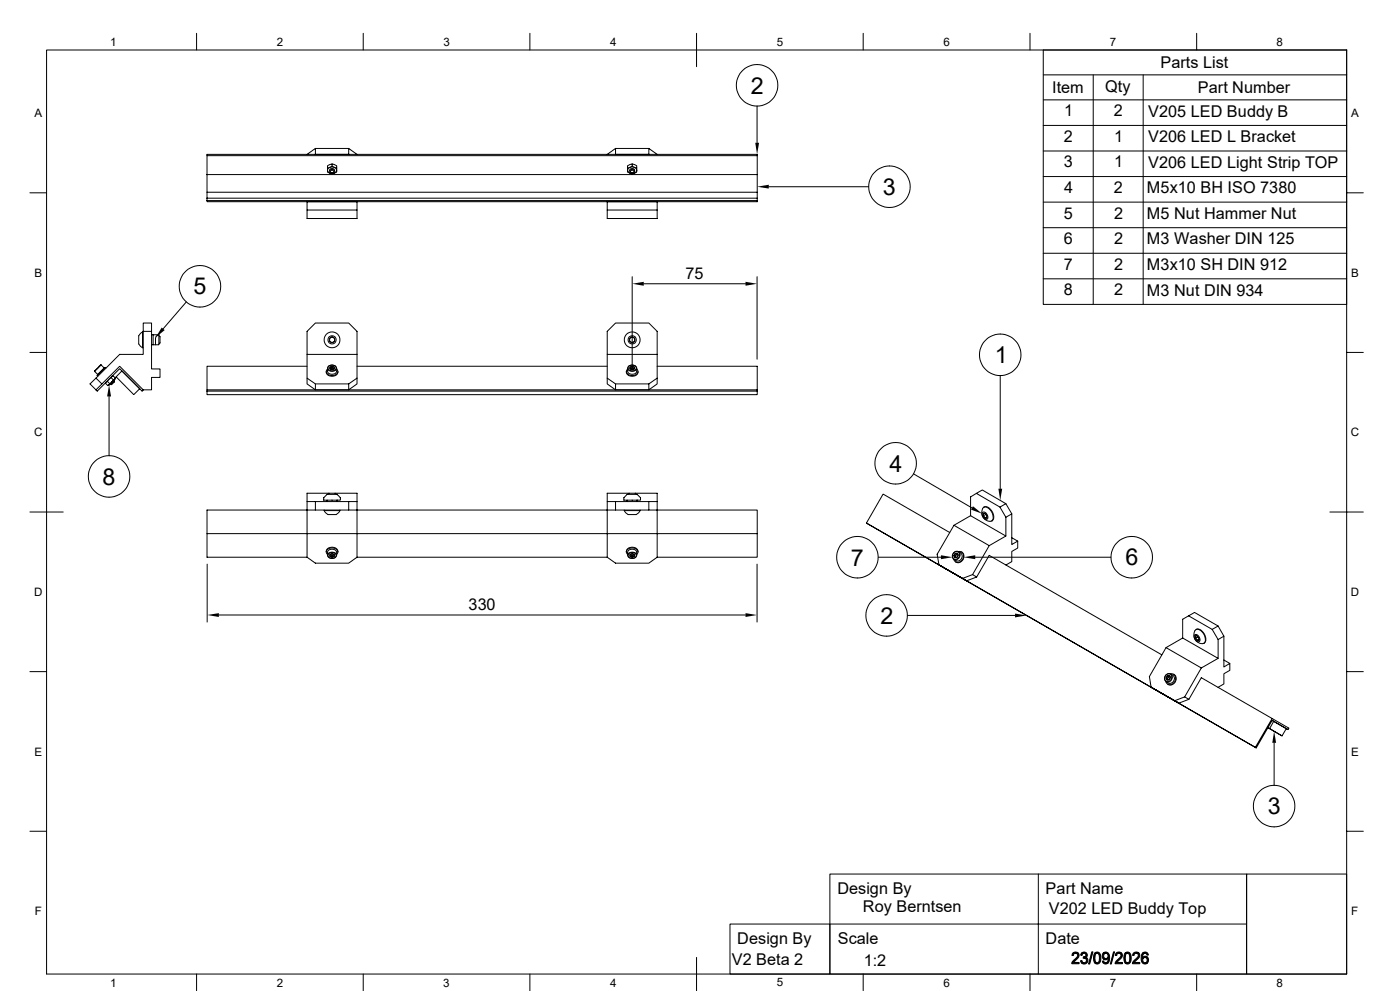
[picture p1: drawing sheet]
<svg xmlns="http://www.w3.org/2000/svg" width="420mm" height="297mm" viewBox="0 0 420 297" stroke-linecap="round" stroke-linejoin="round" font-family="sans-serif">
<g fill="none" stroke="#000" stroke-width=".3">
<path d="M14 15h390v276.9h-390zM59 10v5M109 10v5M159 10v5M209 10v10M259 10v5M309 10v5M359 10v5M404 15h-91v76.2h91M227.1 31.8v11M313 22.4h91M313 29.9h91"/>
<path d="M313 37.6h91M328 22.4v68.8M342.9 22.4v68.8M9 57.8h5M62.1 52.3v7.1M62.1 52.3h165.1v7.1h-165.1M62.1 46.7h165.1v5.6M62.1 57.6h165.1M62.1 59.4v.7M92.1 46.3l2.5-1.8v1.8M94.6 44.5h10l2.5 1.8M98.3 51l.3 .6 .3 .3"/>
<path d="M98.3 51a.61 .61 0 0 0 0 .6 .61 .61 0 0 0 .6 .3M98.3 50.4v.6M98.9 51.3a.74 .74 0 0 1 .7-.8 .74 .74 0 0 1 .8 .8M98.9 50.2l-.6 .2M98.9 50.2a1.19 1.19 0 0 1 1.5-.1 1.19 1.19 0 0 1 .4 1.4 1.57 1.57 0 0 1-1.9 .4M98.9 50.2l-.3 .2-.3 .6M99.1 50.9a.65 .65 0 0 1 .8-.1 .65 .65 0 0 1 .3 .8 .66 .66 0 0 1-.9 .1 .66 .66 0 0 1-.2-.8zM99.2 51.1a.46 .46 0 0 1 .7-.1 .46 .46 0 0 1 .1 .6 .46 .46 0 0 1-.6 .2 .46 .46 0 0 1-.2-.7zM99.6 49.8v-.7l.7 .2 .7 .4v.7M99.6 49.8l1.4 .6M99.6 49.1l-1.3 .6v.7M99.6 49.8l-.7 .4"/>
<path d="M101 50.4v.6a1.2 1.2 0 0 1-1.4 1.1l-.7-.2M104.6 44.5v1.8M182.2 46.3l2.5-1.8v1.8M184.7 44.5h9.9l2.5 1.8M188.3 50.4v.6a1.2 1.2 0 0 0 1.4 1.1l.6-.2M188.9 51.3a.74 .74 0 0 1 .7-.8 .74 .74 0 0 1 .8 .8M189.1 50.9a.65 .65 0 0 1 .9-.1 .65 .65 0 0 1 .2 .8 .66 .66 0 0 1-.8 .1 .66 .66 0 0 1-.3-.8zM189.1 51.3a.48 .48 0 0 1 .7-.3 .48 .48 0 0 1 .2 .6l-.6 .1zM189.7 49.8v-.7l.6 .2 .7 .4v.7M189.7 49.8l.6 .4M189.7 49.1l-1.4 .6v.7M189.7 49.8l-1.4 .6"/>
<path d="M190.3 50.2l.5 .3 .2 .5M190.3 50.2a1.19 1.19 0 0 0-1.4-.1 1.19 1.19 0 0 0-.4 1.4 1.57 1.57 0 0 0 1.8 .4M190.3 50.2l.7 .2M191 51l-.3 .6-.4 .3M191 51a.61 .61 0 0 1-.1 .6 .61 .61 0 0 1-.6 .3M191 50.4v.6M194.6 44.5v1.8M227.2 46.7v-.4h-165.1v6M227.2 59.4v.7h-165.1M230.6 56h30M313 45.3h91M313 52.9h91"/>
<path d="M404 57.8h5M62.1 60.1v.4h165.1v-.4M92.1 60.5h15v5h-15zM92.1 62.9h15M182.2 60.5h14.9v5h-14.9zM182.2 62.9h14.9M313 60.6h91M313 68.2h91M313 75.9h91M42.8 99.5l-1.2 1.1M43 99.3v-2.5h2.5v2.5M43 99.4h-.2v4.8h.2"/>
<path d="M55.9 90.5l-7 8.1M189.7 82.9v26.5M193.1 85h30.5M227.1 82.9v24.8M313 83.6h91M9 105.6h5M27 115.1l8.9-8.9h7.1v-6.9h2.5v11.3h2.5v2.5h-2.5v3.7h-2.5l-.4 .4-6.7-6.7-6.7 6.7zM28.8 116.8l7.1-7 7.1 7M28.8 113.3l1.8 1.8M29.3 112.2h.2M30.4 109.4l-2 1.8 .9 1M30.4 109.4l-2 1.9"/>
<path d="M30.4 109.4l.8 .9M31.2 110.3l-1.9 1.9M31.2 110.3v.1M31.7 114.6v.3M31.8 110.3l-.2-.2-2.3 2.2-.2 .3 .2 .2M32.7 118.8v17.8M32.9 115l-.7-.7-.5 .3v.3l.6 .7M32.9 115l-.6 .6M33 115.1l.3 .2M33.4 113.2l-1.2 1.1M33.9 112.6l-.2 .1M34 113.9l-1.1 1.1"/>
<path d="M34.1 114l.2 .2M34.3 114.2l-1 1.1M34.3 114.2v.3l-1 .8M34.4 113.7l-2.1 1.9M34.4 113.7l-.4 .2M34.6 113.3l-.2 .4M34.6 113.3l-.7-.7-.4 .2-.1 .4 .6 .7M36.6 111.2l5.3 5.3-1.8 1.8-5.3-5.4zM41.6 100.6v.8a2.41 2.41 0 0 0 .8 2.6l.4 .2M45.5 103.3h.4M45.5 100.3h.4M47.7 100.3h-1.8v3h.8v-2"/>
<path d="M47.7 100.3v3h-1M47.7 100.6l.3 .3v1.9l-.3 .3M47.7 100.4l-.9 .4-.1 .5M62.1 117.2v1.1h165.1v-1.1M92.1 109.8h-30v7.4M92.1 106.2h15v7.1l-2.5 1.8h-10M92.1 113.3l2.5 1.8v1.7l-2.5-1.7zM94.6 116.8h10M97.9 111.3a1.84 1.84 0 0 0 1.4 1.5 1.84 1.84 0 0 0 1.9-.7l.1-.6M98.3 110.6a1.24 1.24 0 0 0-.1 1.5 1.24 1.24 0 0 0 1.4 .5 1.24 1.24 0 0 0 1.5-.5 1.24 1.24 0 0 0-.1-1.5M98.3 110.4v.9a1.45 1.45 0 0 0 1.3 .9 1.45 1.45 0 0 0 1.4-.9M98.4 109.9a1.54 1.54 0 0 1 2.6 .5 1.45 1.45 0 0 1-1.4 .9 1.45 1.45 0 0 1-1.3-.9z"/>
<path d="M98.6 109.8a1.28 1.28 0 0 1 1.3-.4 1.28 1.28 0 0 1 .9 1.1 1.25 1.25 0 0 1-1.3 .7 1.25 1.25 0 0 1-1.1-1.1zM99 110.5a.92 .92 0 0 0 1.2 0M99.1 110.6l.3-.2 .7 .2M99.6 109.8a.53 .53 0 0 0-.6 .1 .53 .53 0 0 0 0 .6M99.6 109.8l.6 .2M99.6 109.8v.5l.6 .2M99.6 109.8l-.6 .2v.5l.5 .3 .7-.3M99.6 110.3l-.6 .2M100.2 110v.5M100.3 101.4v.9M100.3 101.4a.84 .84 0 0 0-1.2-.2 .84 .84 0 0 0 0 1.3 .84 .84 0 0 0 1.2-.2M100.4 101.4v.9"/>
<path d="M100.4 101.4l-.8-.4-.7 .4v.9l.4 .2 .3 .2 .8-.4M101 110.4v.9M101.4 111.3v.2M107.1 109.8h75.1M107.1 106.2v-6.9l-2.5-2.5h-10l-2.5 2.5v14M107.1 113.3v1.8l-2.5 1.7v-1.7M182.2 113.3l2.5 1.8v1.7l-2.5-1.7zM182.2 106.2h14.9v7.1l-2.5 1.8h-9.9M184.7 116.8h9.9M187.9 111.3v.2M188.3 110.4v.9M188.3 110.6a1.24 1.24 0 0 0-.1 1.5 1.24 1.24 0 0 0 1.5 .5 1.24 1.24 0 0 0 1.4-.5 1.24 1.24 0 0 0-.1-1.5"/>
<path d="M188.5 109.9a1.54 1.54 0 0 1 2.5 .5 1.45 1.45 0 0 1-1.3 .9 1.45 1.45 0 0 1-1.4-.9zM188.6 109.8a1.28 1.28 0 0 1 1.3-.4 1.28 1.28 0 0 1 .9 1.1 1.25 1.25 0 0 1-1.3 .7 1.25 1.25 0 0 1-1-1.1zM189 110.5a.92 .92 0 0 0 1.3 0M189.7 109.8l.5 .2M189.7 109.8v.5l.2 .1M189.7 109.8l-.7 .2v.5l.5 .3 .7-.3M189.7 110.3l-.7 .2M189.7 109.8a.53 .53 0 0 0-.6 .1 .53 .53 0 0 0-.1 .6M189.7 109.8l.6 .2M189.9 110.4l.3 .2M189.9 110.4l-.8 .2M189.9 110.4l.3 .1"/>
<path d="M190.2 110v.5M190.3 110v.5M190.4 101.4l-.7-.4-.4 .2a.8 .8 0 0 0-.2 1.2 .8 .8 0 0 0 1.3-.1M190.4 101.4v.9M190.4 101.4a.84 .84 0 0 0-1.3-.2 .84 .84 0 0 0 0 1.3 .84 .84 0 0 0 1.3-.2M191 110.4v.9a1.45 1.45 0 0 1-1.3 .9 1.45 1.45 0 0 1-1.4-.9M191.4 111.3a1.84 1.84 0 0 1-1.4 1.5 1.84 1.84 0 0 1-1.9-.7l-.2-.6M197.1 109.8h30.1v7h-165.1M197.1 106.2v-6.9l-2.5-2.5h-9.9l-2.5 2.5v14M197.1 113.3v1.8l-2.5 1.7v-1.7M227.2 116.8v.4h-165.1M300.1 112.6v33.9"/>
<path d="M404 105.6h5M9 153.5h10M92.1 150.3h2.5M97.2 153h4.8M97.2 152.9v.1M97.2 153a2.12 2.12 0 0 0 2.8 1.2 1.58 1.58 0 0 0 2-1.2M98.1 148.2h3l1 .9v.8h-5v-.7zM98.1 149.9v.4M98.7 147.8h1.8M98.7 147.8l-.3 .4M98.7 147.8h-6.6v19.2l2.5 1.8h10l2.5-1.8v-7.1h-45M100.5 147.8l.4 .4"/>
<path d="M100.5 147.8h6.6v12.1h90v7.1l-2.5 1.8h-9.9l-2.5-1.8v-19.2h6.5M101.1 149.9v.4M102 152.9v.1M104.6 150.3v2.6h-10M107.1 150.3h-12.5v2.6h-32.5v14.1h30M182.2 150.3h2.5M187.3 153h4.7M187.3 152.9v.1M187.3 153a2.12 2.12 0 0 0 2.7 1.2 1.61 1.61 0 0 0 2-1.2M188.1 148.2h3l1.1 1v.7h-5v-.7zM188.1 149.9v.4M188.7 147.8h1.9"/>
<path d="M188.7 147.8l-.3 .4M190.6 147.8l.3 .4M190.6 147.8h6.5v12.1h30.1v-7h-32.6M191.1 149.9v.4M192 152.9v.1M194.6 150.3v2.6h-9.9M197.1 150.3h-12.4v2.6h-80.1M227.2 159.9v7.1h-30.1M259.9 156.8l116.7 67.2 5-8.7M274.1 142l17.5 10.2M284.9 159.6l-20-11.5-5 8.7 117 67.4 4.7-8.3 4.8 2.8-.5-.3M286.2 157.4l10.6 6.1-5 8.7-3 1.2-7.1-4.1"/>
<path d="M291.2 154.6l10.6 6.1M292.9 147.9l7.1 4.1 1.8-1M294.7 153.6a1.29 1.29 0 0 1 1.4 .4 1.29 1.29 0 0 1 .2 1.3 .82 .82 0 0 1-.9 .3 .82 .82 0 0 1-.5-.7l-.3-.8zM294.8 152.4a1.28 1.28 0 0 1 2.1 .3 2.65 2.65 0 0 1 .6 3.4 2.55 2.55 0 0 1-2.5-1 2.55 2.55 0 0 1-.2-2.7M295.1 152a2.58 2.58 0 0 1 3 2.6l-.1 1.1-.5 .5M295.5 153.9h-.6l.1 .3a.44 .44 0 0 0-.1 .5 .44 .44 0 0 0 .4 .2l.2 .4 .5-.1 .1-.3M295.5 153.9a.79 .79 0 0 1 .5 .6 .79 .79 0 0 1-.3 .8l-.2-.1M295.5 153.9a.44 .44 0 0 0-.6 .1 .44 .44 0 0 0 .1 .6l.5 .6M295.7 154.1l.3 .5M295.7 154.2l-.8 .4M296.1 154.9l-.6 .4M300 152l1.8 3"/>
<path d="M303.5 154l-1.7-3-7.1-4.1-3.5 2v5.7l-5 2.8-5.1 8.7 .6 3.2 8.3 4.8M398.9 153.5h10.1M62.1 169.1v17.3M98.3 166.2a1.24 1.24 0 0 1-.1-1.5 1.24 1.24 0 0 1 1.4-.5 1.24 1.24 0 0 1 1.5 .5 1.24 1.24 0 0 1-.1 1.5M98.4 165.9a1.54 1.54 0 0 1 2.6 .5 1.45 1.45 0 0 1-1.4 .9 1.45 1.45 0 0 1-1.3-.9zM98.6 166a1.28 1.28 0 0 1 1.3-.4 1.28 1.28 0 0 1 .9 1.1 1.25 1.25 0 0 1-1.3 .7 1.25 1.25 0 0 1-1.1-1.1zM99 166.2a.53 .53 0 0 0 0 .6 .53 .53 0 0 0 .6 .2M99 166.2a.87 .87 0 0 0 1.2 0M99.1 166.2l.3 .2 .7-.2M99.6 166l-.6 .2M99.6 166l.6 .2M99.6 166l-.6 .2v.6l.6 .2 .6-.2"/>
<path d="M99.6 166.5v.5M100.2 166.2v.6M100.2 166.8l-.6 .2M101 165.5a1.45 1.45 0 0 0-1.4-.9 1.45 1.45 0 0 0-1.3 .9v.9M101 165.5v.9M101.3 165.2a1.8 1.8 0 0 0-1.8-1.2 1.8 1.8 0 0 0-1.6 1.4M101.4 165.2v.2M107.1 167h75.1M187.9 165.2v.2M187.9 165.2a1.8 1.8 0 0 1 1.8-1.2 1.8 1.8 0 0 1 1.7 1.4M188.3 165.5v.9M188.3 166.2a1.24 1.24 0 0 1-.1-1.5 1.24 1.24 0 0 1 1.5-.5 1.24 1.24 0 0 1 1.4 .5 1.24 1.24 0 0 1-.1 1.5"/>
<path d="M188.3 165.5a1.45 1.45 0 0 1 1.4-.9 1.45 1.45 0 0 1 1.3 .9v.9M188.5 165.9a1.54 1.54 0 0 1 2.5 .5 1.45 1.45 0 0 1-1.3 .9 1.45 1.45 0 0 1-1.4-.9zM188.6 166a1.28 1.28 0 0 1 1.3-.4 1.28 1.28 0 0 1 .9 1.1 1.25 1.25 0 0 1-1.3 .7 1.25 1.25 0 0 1-1-1.1zM189 166.2a.87 .87 0 0 0 1.2 0M189 166.2a.53 .53 0 0 0 .1 .6 .53 .53 0 0 0 .6 .2M189.1 166.2l.4 .2 .7-.2M189.7 166l.5 .2M189.7 166l-.7 .2v.6l.7 .2 .5-.2M189.7 166.5v.5M189.7 166l-.7 .2M189.7 166l.6 .2M190.2 166.2v.6"/>
<path d="M190.3 166.2v.6M190.3 166.8l-.6 .2M227.1 169.1v17.3M263.5 167h18.8M286.1 165.7a1.15 1.15 0 0 1 1.7-.1 1.15 1.15 0 0 1-.2 1.7 1.15 1.15 0 0 1-1.7 .1 1.15 1.15 0 0 1 .2-1.7zM286.1 165.7a1.03 1.03 0 0 1 1.6 0 1.03 1.03 0 0 1-.2 1.5 1.03 1.03 0 0 1-1.6 .1 1.03 1.03 0 0 1 .2-1.6zM286.2 166.5l.2 .6M286.2 166.5l.4 .3M286.6 165.9l.3 .2M286.6 165.9l-.4 .6M287.1 167l-.7 .1M287.1 165.8l.3 .6-.3 .6"/>
<path d="M287.1 165.8l-.5 .1-.4 .6M287.2 165.8a.79 .79 0 0 1-.1 1.2M287.2 165.8l-.6 .1M287.3 166.1h-.1a.68 .68 0 0 0-.5 1M287.3 166.1h-.1a.62 .62 0 0 0-.4 .9M287.5 165.3a1.52 1.52 0 0 1 1.6 1.1 1.52 1.52 0 0 1-.8 1.8 1.28 1.28 0 0 1-2.2-.6M287.6 165.3l.6 .4M288.2 165.7a1.41 1.41 0 0 1 0 2 1.41 1.41 0 0 1-2 0M288.4 165.4l.2 .1M288.6 165.5a1.74 1.74 0 0 1 .3 2.3 1.74 1.74 0 0 1-2.2 .6M291.8 172.2l1.2 .7-3 1.2-1.2-.7M292.6 167h40.6"/>
<path d="M293 172.9l3.8-6.4 51.7 29.8M296.8 163.5l5-2.8v-5.7l1.7-1v9.2l1.8-1v2.1l-1.8 1v3l-1.7 1M303.5 161.2l1.8 1M65.7 184.3h157.9M272.2 184.4h32.3M349.8 194.1l10.6 6.1-5 8.7-3 1.1-7.1-4M354.8 191.2l10.6 6.1M356.6 184.6l7 4 1.8-1M358.4 190.3a1.29 1.29 0 0 1 1.3 .4 1.29 1.29 0 0 1 .3 1.3 .82 .82 0 0 1-.9 .3 .82 .82 0 0 1-.6-.7l-.3-.8zM358.6 188.8a1.62 1.62 0 0 1 2.3 .9 2.08 2.08 0 0 1 0 3.2 2.56 2.56 0 0 1-2.4-1.3 2.56 2.56 0 0 1 .1-2.8zM358.6 191.3l.5 .6M358.8 188.7a1.67 1.67 0 0 1 2.2 .9 2.24 2.24 0 0 1 .1 3.2"/>
<path d="M359.1 190.6a.79 .79 0 0 1 .6 .6 .79 .79 0 0 1-.4 .8l-.2-.1M359.1 190.6a.44 .44 0 0 0-.6 .1 .44 .44 0 0 0 .1 .6M359.1 190.5a.3 .3 0 0 0-.4 .1 .3 .3 0 0 0 0 .4l-.1 .3 .3 .3a.43 .43 0 0 0 .7 .3l.1-.3M359.3 190.7l.4 .6M359.3 190.9l-.7 .4M359.7 191.6l-.6 .3M363.6 188.6l1.8 3.1M367.2 190.7l-1.8-3.1-7-4-3.6 2v5.6l-5 2.9-5 8.7 .5 3.2 8.4 4.7M367.2 197.8l1.7 1M9 201.3h5M349.8 202.3a1.15 1.15 0 0 1 1.7 0 1.15 1.15 0 0 1-.2 1.7 1.15 1.15 0 0 1-1.8 0 1.15 1.15 0 0 1 .3-1.7zM349.8 202.4a1.03 1.03 0 0 1 1.5-.1 1.03 1.03 0 0 1-.2 1.6 1.03 1.03 0 0 1-1.6 0 1.03 1.03 0 0 1 .3-1.5z"/>
<path d="M349.8 203.2l.3 .6M349.8 203.2l.4 .2M350.2 202.6l-.4 .6M350.2 202.6l.4 .2M350.3 205.1l.2 .1M350.8 202.5a.78 .78 0 0 1 .1 .9 .78 .78 0 0 1-.8 .4M350.8 202.5l-.6 .1M350.8 202.5l.2 .8-.3 .4-.6 .1M350.8 202.5l-.6 .1-.4 .6M350.9 202.8a.62 .62 0 0 0-.5 1M350.9 202.8h.1M350.9 202.8a.72 .72 0 0 0-.5 1"/>
<path d="M350.9 202.7v.1M351.1 202a1.52 1.52 0 0 1 1.6 1.1 1.52 1.52 0 0 1-.8 1.8 1.28 1.28 0 0 1-2.1-.6M351.2 202a1.43 1.43 0 0 1 .9 2.1 1.43 1.43 0 0 1-2.3 .2M352.1 202.1h.1M352.3 202.2a1.76 1.76 0 0 1 .3 2.2 1.76 1.76 0 0 1-2.1 .7M355.4 208.9l1.3 .7-3 1.1-1.3-.7M356.7 209.6l3.7-6.5 26.2 15.1-.2 .5M360.4 200.2l5-2.9v-5.6l1.8-1v9.2l1.7-1.1v2.1l-1.7 1v3.1l-1.8 1M380.9 218.4l3.7 2.2M381.6 215.9l.5 .3M382.1 216.2l3.8 2.2-1.3 2.2-4.2-2.5 .5 .3zM404 201.3h5"/>
<path d="M376.6 224l.3 .2M382.2 222.6v12.8M9 249.1h5M404 249.1h5M219 276.9h30v15h-30zM249 262h125v29.9h-125zM249 276.9h125M311.5 262v29.9M374 262h30v29.9h-30zM59 291.9v5M109 291.9v5M159 291.9v5"/>
<path d="M209 286.9v10M259 291.9v5M309 291.9v5M359 291.9v5"/>
<circle cx="227.1" cy="25.6" r="6.2"/>
<circle cx="266.8" cy="56" r="6.2"/>
<circle cx="60" cy="85.8" r="6.2"/>
<circle cx="99.6" cy="101.9" r="2.38"/>
<circle cx="99.6" cy="101.9" r="1.22"/>
<circle cx="189.6" cy="101.9" r="2.38"/>
<circle cx="189.7" cy="101.9" r="1.22"/>
<circle cx="300" cy="106.3" r="6.2"/>
<circle cx="268.7" cy="138.9" r="6.2"/>
<circle cx="32.7" cy="142.8" r="6.2"/>
<circle cx="257.2" cy="167" r="6.2"/>
<circle cx="339.5" cy="167" r="6.2"/>
<circle cx="266" cy="184.4" r="6.2"/>
<circle cx="382.2" cy="241.6" r="6.2"/>
</g>
<g fill="#000" stroke="#000" stroke-width=".3">
<path d="M321.9 285.6l.1-.1a1.17 1.17 0 0 1 1.5 .2h-1l-.5 .7-.4-.1z" fill-rule="evenodd"/>
<path d="M322.7 285.7h.8a2.04 2.04 0 0 1-1.2 2.5l-.2 .3h1.6v.3h-2.2l.1-.5 1.1-1.1a.78 .78 0 0 0 .6-.7 .78 .78 0 0 0-.6-.8z" fill-rule="evenodd"/>
<path d="M324.4 285.7h.8l-.5 .2-.1 .4h-.4z" fill-rule="evenodd"/>
<path d="M324.1 288l.5-.1 .1 .4 .5 .2-.8 .1z" fill-rule="evenodd"/>
<path d="M325 286.8l.9 .1-.2 .1 .4 .1-1.1 .1z" fill-rule="evenodd"/>
<path d="M324.5 285.6a.93 .93 0 0 1 1.3-.1 .93 .93 0 0 1 .1 1.4l-.8-.1a.56 .56 0 0 0 .7-.5 .56 .56 0 0 0-.6-.6z" fill-rule="evenodd"/>
<path d="M325.2 287.1h.9a1.09 1.09 0 0 1-.1 1.5 1.09 1.09 0 0 1-1.6 0l.8-.1a.7 .7 0 0 0 .7-.6 .7 .7 0 0 0-.7-.8z" fill-rule="evenodd"/>
<path d="M327.5 285.3h.4l-1 3.6h-.3z" fill-rule="evenodd"/>
<path d="M328.3 285.8l.8-.1a1.79 1.79 0 0 0-.6 2.3l.2 .4 .4 .1-.7 .1-.2-.5-.2-1.2z" fill-rule="evenodd"/>
<path d="M328.5 285.6a1.16 1.16 0 0 1 1.4 0 1.16 1.16 0 0 1 .3 1.3l-.1 1.2a.97 .97 0 0 1-.7 .8 .97 .97 0 0 1-1-.3l.7-.1a1.68 1.68 0 0 0 .6-2.2l-.3-.5-1-.1z" fill-rule="evenodd"/>
<path d="M330.8 285.8l1-.1a.79 .79 0 0 0-.7 .8 .79 .79 0 0 0 .7 .8l-1-.1-.1-.4z" fill-rule="evenodd"/>
<path d="M330.7 288h.4l.4 .5 .9 .1a.99 .99 0 0 1-1 .3 .99 .99 0 0 1-.7-.9z" fill-rule="evenodd"/>
<path d="M331 285.6a1.28 1.28 0 0 1 1.5 .1 1.28 1.28 0 0 1 .4 1.4l-.4 1.4h-.8a1.09 1.09 0 0 0 .7-1.3h-.3a.84 .84 0 0 0 .3-.9 .84 .84 0 0 0-.6-.6z" fill-rule="evenodd"/>
<path d="M331 287.4l1.4-.2a.92 .92 0 0 1-1.4 .2z" fill-rule="evenodd"/>
<path d="M334.1 285.3h.2l-.9 3.6h-.3z" fill-rule="evenodd"/>
<path d="M334.9 285.6l.1-.1a1.15 1.15 0 0 1 1.5 .2h-1.1l-.4 .7-.4-.1z" fill-rule="evenodd"/>
<path d="M335.7 285.7h.8a2.04 2.04 0 0 1-1.2 2.5l-.2 .3h1.6v.3h-2.2l.3-.7 .9-.9a.78 .78 0 0 0 .6-.7 .78 .78 0 0 0-.6-.8z" fill-rule="evenodd"/>
<path d="M337.4 285.8l.8-.1a1.79 1.79 0 0 0-.5 2.3l.1 .4 .4 .1-.7 .1-.2-.5-.2-1.2z" fill-rule="evenodd"/>
<path d="M337.6 285.6a1.16 1.16 0 0 1 1.4 0 1.16 1.16 0 0 1 .3 1.3l-.1 1.2a.97 .97 0 0 1-.7 .8 .97 .97 0 0 1-1-.3l.7-.1a1.68 1.68 0 0 0 .6-2.2l-.3-.5-1-.1z" fill-rule="evenodd"/>
<path d="M340.1 285.6l.1-.1a1.17 1.17 0 0 1 1.5 .2h-1l-.5 .7-.4-.1z" fill-rule="evenodd"/>
<path d="M340.9 285.7h.8a2.04 2.04 0 0 1-1.2 2.5l-.2 .3h1.6v.3h-2.2l.2-.5 1-1.1a.78 .78 0 0 0 .6-.7 .78 .78 0 0 0-.6-.8z" fill-rule="evenodd"/>
<path d="M342.7 285.8l.8-.1a1.16 1.16 0 0 0-.8 1.4h.5a.82 .82 0 0 0-.4 .8 .82 .82 0 0 0 .7 .6l.8 .1a1.24 1.24 0 0 1-1.6 0 1.24 1.24 0 0 1-.4-1.5z" fill-rule="evenodd"/>
<path d="M342.8 285.7v-.1a.99 .99 0 0 1 1.1-.2 .99 .99 0 0 1 .6 .8l-.4 .1-.4-.6z" fill-rule="evenodd"/>
<path d="M342.9 286.8l.8-.2 .6 .3-1.6 .2z" fill-rule="evenodd"/>
<path d="M343.5 287l.8-.1 .3 .6-.3 1.1-.8-.1a.8 .8 0 0 0 .6-.7 .8 .8 0 0 0-.6-.8z" fill-rule="evenodd"/>
</g>
<g fill="#000">
<path d="M226.6 42.8h1.1l-.6 3.5zM227.1 56l3.5-.6v1.1zM48.5 98.2l.9 .7-2.7 2.3zM189.7 85l3.4-.5v1.1zM223.6 84.5l3.5 .5-3.5 .6zM32.7 115.4l.6 3.4h-1.2zM291.9 151.7l2.7 2.3-3.3-1.3zM299.5 146.5h1.2l-.6 3.5zM282.3 166.4l3.4 .6-3.4 .6zM289.1 167l3.5-.6v1.2zM62.1 184.3l3.6-.5v1.1zM223.6 183.8l3.5 .5-3.5 .6z"/>
<path d="M304.5 183.9l3.5 .5-3.5 .6zM382.2 219.2l.6 3.4h-1.1z"/>
</g>
<g font-size="7">
<text x="225.3" y="28.1">2</text>
<text x="264.9" y="58.4">3</text>
<text x="58" y="88.3">5</text>
<text x="298.4" y="108.8">1</text>
<text x="266.9" y="141.4">4</text>
<text x="30.8" y="145.3">8</text>
<text x="255.3" y="169.5">7</text>
<text x="337.6" y="169.5">6</text>
<text x="264.2" y="187">2</text>
<text x="380.3" y="244.1">3</text>
</g>
<g font-size="4.9">
<text x="348.1" y="20.4">Parts List</text>
<text x="315.6" y="27.9">Item</text>
<text x="331.6" y="27.4">Qty</text>
<text x="359.4" y="27.9">Part Number</text>
<text x="319.3" y="34.8">1</text>
<text x="334.2" y="34.8">2</text>
<text x="344.4" y="34.9">V205 LED Buddy B</text>
<text x="319.1" y="42.5">2</text>
<text x="334.2" y="42.5">1</text>
<text x="344.4" y="42.6">V206 LED L Bracket</text>
<text x="319.1" y="50.2">3</text>
<text x="334.2" y="50.2">1</text>
<text x="344.4" y="50.3">V206 LED Light Strip TOP</text>
<text x="319.2" y="57.8">4</text>
<text x="334.2" y="57.8">2</text>
<text x="344.1" y="58">M5x10 BH ISO 7380</text>
<text x="319.1" y="65.5">5</text>
<text x="334.2" y="65.5">2</text>
<text x="344.1" y="65.6">M5 Nut Hammer Nut</text>
<text x="319.1" y="73.2">6</text>
<text x="334.2" y="73.2">2</text>
<text x="344.1" y="73.2">M3 Washer DIN 125</text>
<text x="205.7" y="83.6">75</text>
<text x="319.1" y="80.8">7</text>
<text x="334.2" y="80.8">2</text>
<text x="344.1" y="81">M3x10 SH DIN 912</text>
<text x="319.1" y="88.5">8</text>
<text x="334.2" y="88.5">2</text>
<text x="344.1" y="88.6">M3 Nut DIN 934</text>
<text x="140.6" y="182.9">330</text>
<text x="251.2" y="267.8">Design By</text>
<text x="313.7" y="267.8">Part Name</text>
<text x="258.9" y="273.3">Roy Berntsen</text>
<text x="314.6" y="273.9">V202 LED Buddy Top</text>
<text x="221.2" y="282.9">Design By</text>
<text x="251.3" y="282.9">Scale</text>
<text x="313.7" y="282.9">Date</text>
<text x="219.5" y="289.2">V2 Beta 2</text>
<text x="259.1" y="289.6">1:2</text>
</g>
<g font-size="3.5">
<text x="33" y="13.7">1</text>
<text x="83" y="13.7">2</text>
<text x="133" y="13.7">3</text>
<text x="183" y="13.7">4</text>
<text x="233" y="13.7">5</text>
<text x="283" y="13.7">6</text>
<text x="333" y="13.7">7</text>
<text x="383" y="13.7">8</text>
<text x="10.3" y="35.1">A</text>
<text x="405.3" y="35.1">A</text>
<text x="10.3" y="83">B</text>
<text x="405.3" y="83">B</text>
<text x="10.2" y="130.8">C</text>
<text x="405.2" y="130.8">C</text>
<text x="10.2" y="178.6">D</text>
<text x="405.2" y="178.6">D</text>
<text x="10.3" y="226.4">E</text>
<text x="405.3" y="226.4">E</text>
<text x="10.4" y="274.3">F</text>
<text x="405.4" y="274.3">F</text>
<text x="33" y="295.7">1</text>
<text x="83" y="295.7">2</text>
<text x="133" y="295.7">3</text>
<text x="183" y="295.7">4</text>
<text x="233" y="295.7">5</text>
<text x="283" y="295.7">6</text>
<text x="333" y="295.7">7</text>
<text x="383" y="295.7">8</text>
</g>
</svg>
